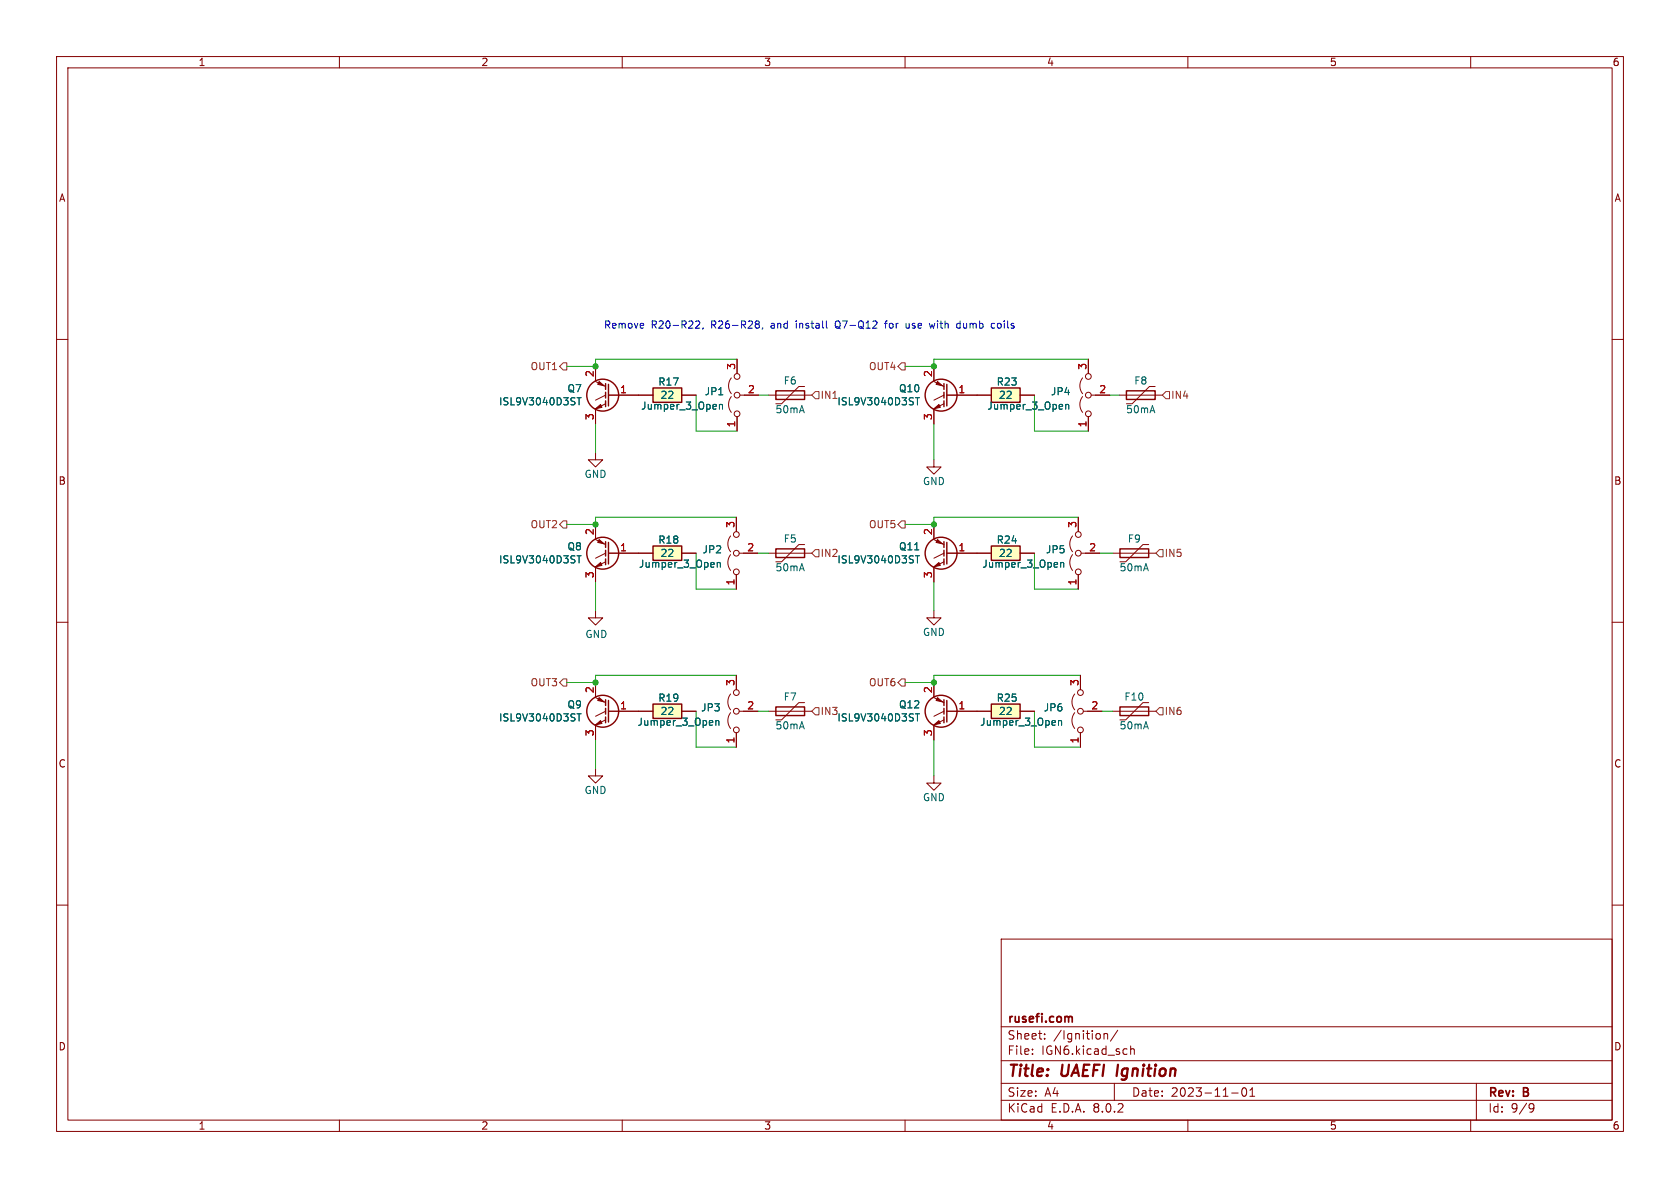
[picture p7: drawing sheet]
<svg xmlns="http://www.w3.org/2000/svg" width="297mm" height="210mm" viewBox="0 0 297 210" stroke-linecap="round" stroke-linejoin="round" font-family="sans-serif">
<g fill="none" stroke="#840000" stroke-width=".18">
<path d="M10 10h277v190h-277zM12 12h273v186h-273zM60 10v2M110 10v2M160 10v2M210 10v2M260 10v2M10 60h2M285 60h2M10 110h2M285 110h2M10 160h2"/>
<path d="M285 160h2M177 166h108v32h-108zM60 198v2M110 198v2M160 198v2M177 194.5h108M177 191.5h108M177 187.5h108M177 181.5h108M182.5 186.3v.1M182.5 185.5v.1M184.7 183.6v.1"/>
<path d="M184.7 182.8v.1M195.2 182.7v1M195.2 182.8l.2-.1 .3 .1 .1 .9M197 191.5v3M197.6 182.1l-1.3 2M199.9 184.9v1.5M199.9 185.5l.2-.1 .4 .1v.9M210 198v2M217.7 193.2h1.2M219.7 192.4l.2-.1a.81 .81 0 0 1 .6 .6 .81 .81 0 0 1-.3 .8l-.2 .1a.81 .81 0 0 1-.3-1.4zM221 193.8h.8M221 192.7l.4-.4v1.5"/>
<path d="M260 198v2M261 191.5v6.5M270.6 195.1l.5 .1a.99 .99 0 0 1-.4 1.4h-.2M271.2 195.7l-.3 .3h-.3"/>
</g>
<path d="M197.6 188.2l-.2 2" fill="none" stroke="#840000" stroke-width=".4"/>
<path d="M189.1 179.7l.4 .1 .1 .1v.8" fill="none" stroke="#840000" stroke-width=".3"/>
<path d="M175.3 68.6h5v2.5h-5z" fill="#ffffc2"/>
<g fill="none" stroke="#840000" stroke-width=".25">
<path d="M175.3 68.6h5v2.5h-5zM107.1 95.8v1M107.1 97.3v1M107.1 98.8v1M107.6 95.9v3.8M107.1 123.7v1M107.1 125.2v1M107.1 126.7v1.1M107.6 123.8v3.8"/>
<circle cx="106.6" cy="97.8" r="2.82"/>
<circle cx="106.6" cy="125.7" r="2.82"/>
</g>
<g fill="none" stroke="#840000" stroke-width=".18">
<path d="M172.7 69.9h2.6M180.3 69.9h2.6M105.3 92.7v2.6M105.3 95.4l1.8 .9M107.1 99.3l-1.8 .9M107.1 97.8l-1.8 .9M107.6 97.8h5.3M105.3 100.3v2.6M105.3 135.9v1.3h1.3l-1.3 1.2-1.3-1.2h1.3M105.3 123.3l1.8 .9M105.3 120.7v2.5M105.3 128.3v2.5"/>
<path d="M107.1 127.3l-1.8 .8M107.1 125.7l-1.8 .9M107.6 125.7h5.3"/>
</g>
<g fill="#840000" stroke="#840000" stroke-width=".18">
<path d="M105.3 128.1l.9-.7 .2 .5z"/>
<path d="M105.9 123.3l.9 .8-1.1-.3z"/>
<path d="M105.3 100.2l.9-.8 .2 .5z"/>
<path d="M105.9 95.4l.9 .7-1.1-.2z"/>
</g>
<path d="M102 98.2h.7M102.4 98.2v1.3M102 126.2h.7M102.4 126.2v1.3" fill="none" stroke="#006464" stroke-width=".18"/>
<path d="M115.4 96.5h5.1v2.6h-5.1z" fill="#ffffc2"/>
<g fill="none" stroke="#840000" stroke-width=".25">
<path d="M107.1 67.8v1M107.1 69.3v1.1M107.1 70.9v1M107.6 67.9v3.9M115.4 96.5h5.1v2.6h-5.1zM198 125h5.1v1.5h-5.1z"/>
<circle cx="106.6" cy="69.8" r="2.82"/>
</g>
<g fill="none" stroke="#840000" stroke-width=".18">
<path d="M105.3 67.4l1.8 .9M105.3 64.8v2.5M105.3 72.4v2.5M107.1 71.4l-1.8 .9M107.1 69.9l-1.8 .8M107.6 69.9h5.3M191.4 70.1a2.26 2.26 0 0 0 0 2.8M191.4 66.8a2.26 2.26 0 0 0 0 2.8M192.4 63.5v2.5M192.4 73.7v2.5M192.9 69.9h3.3M105.3 80v1.3h1.3l-1.3 1.3-1.3-1.3h1.3"/>
<path d="M112.9 97.8h2.5M120.5 97.8h2.6M129.2 98a2.26 2.26 0 0 0 0 2.8M129.2 94.7a2.26 2.26 0 0 0 0 2.8M130.2 91.4v2.6M130.7 97.8h3.3M165.1 81.3v1.3h1.3l-1.3 1.2-1.3-1.2h1.3M105.3 108v1.2h1.3l-1.3 1.3-1.3-1.3h1.3M130.2 101.6v2.5M196.7 125.7h7.6M203.1 124.2h-1l-3.1 3.1h-1"/>
<circle cx="192.4" cy="73.2" r=".51"/>
<circle cx="192.4" cy="69.9" r=".51"/>
<circle cx="192.4" cy="66.5" r=".51"/>
<circle cx="130.2" cy="97.8" r=".51"/>
<circle cx="130.2" cy="94.5" r=".51"/>
<circle cx="130.2" cy="101.1" r=".51"/>
</g>
<path d="M102 70.3h.7M102.4 70.3v1.3M188.4 71.5v.8M188.4 71.6l.2-.1h.3v.8M126.8 99.4v.9M126.8 99.5l.2-.1 .3 .1v.8" fill="none" stroke="#006464" stroke-width=".18"/>
<g fill="#840000" stroke="#840000" stroke-width=".18">
<path d="M105.3 72.3l.9-.8 .2 .5z"/>
<path d="M105.9 67.4l.9 .8-1.1-.3z"/>
</g>
<path d="M175.3 124.5h5v2.5h-5z" fill="#ffffc2"/>
<path d="M199.1 69.1h5.1v1.5h-5.1zM198 97h5.1v1.6h-5.1zM175.3 124.5h5v2.5h-5z" fill="none" stroke="#840000" stroke-width=".25"/>
<g fill="none" stroke="#840000" stroke-width=".18">
<path d="M197.9 69.9h7.6M204.2 68.3h-1l-3 3.1h-1.1M196.7 97.8h7.6M203.1 96.3h-1l-3.1 3h-1M165.1 108v1.2h1.3l-1.3 1.3-1.3-1.3h1.3M191 119.4v2.5M172.7 125.7h2.6M180.3 125.7h2.6M190 126a2.26 2.26 0 0 0 0 2.8M190 122.7a2.26 2.26 0 0 0 0 2.8M191 129.5v2.6M191.5 125.7h3.3"/>
<circle cx="191" cy="125.7" r=".51"/>
<circle cx="191" cy="122.4" r=".51"/>
<circle cx="191" cy="129" r=".51"/>
</g>
<path d="M187.1 127.4v.8M187.1 127.5l.2-.1h.3l.1 .8" fill="none" stroke="#006464" stroke-width=".18"/>
<path d="M175.3 96.5h5v2.6h-5z" fill="#ffffc2"/>
<path d="M175.3 96.5h5v2.6h-5z" fill="none" stroke="#840000" stroke-width=".25"/>
<g fill="none" stroke="#840000" stroke-width=".18">
<path d="M172.7 97.8h2.6M180.3 97.8h2.6M189.6 98a2.26 2.26 0 0 0 0 2.8M189.6 94.7a2.26 2.26 0 0 0 0 2.8M190.6 91.4v2.6M191.1 97.8h3.3M190.6 101.6v2.5M165.1 137.2v1.2h1.3l-1.3 1.3-1.3-1.3h1.3"/>
<circle cx="190.6" cy="97.8" r=".51"/>
<circle cx="190.6" cy="94.5" r=".51"/>
<circle cx="190.6" cy="101.1" r=".51"/>
</g>
<path d="M187.5 99.4v.9M187.5 99.5l.2-.1 .3 .1 .1 .8" fill="none" stroke="#006464" stroke-width=".18"/>
<path d="M115.4 68.6h5.1v2.5h-5.1z" fill="#ffffc2"/>
<path d="M115.4 68.6h5.1v2.5h-5.1zM137.2 69.1h5v1.5h-5z" fill="none" stroke="#840000" stroke-width=".25"/>
<g fill="none" stroke="#840000" stroke-width=".18">
<path d="M112.9 69.9h2.5M120.5 69.9h2.6M129.3 70.1a2.26 2.26 0 0 0 0 2.8M129.3 66.8a2.26 2.26 0 0 0 0 2.8M130.3 63.5v2.5M130.3 73.7v2.5M130.8 69.9h3.3M135.9 69.9h7.6M142.2 68.3h-1l-3 3.1h-1M130.2 119.4v2.5M129.2 126a2.26 2.26 0 0 0 0 2.8M129.2 122.7a2.26 2.26 0 0 0 0 2.8"/>
<path d="M130.2 129.5v2.6M130.7 125.7h3.3"/>
<circle cx="130.3" cy="69.9" r=".51"/>
<circle cx="130.3" cy="66.5" r=".51"/>
<circle cx="130.3" cy="73.2" r=".51"/>
<circle cx="130.2" cy="125.7" r=".51"/>
<circle cx="130.2" cy="122.4" r=".51"/>
<circle cx="130.2" cy="129" r=".51"/>
</g>
<path d="M127.2 71.5v.8M127.2 71.6l.2-.1h.3v.8M126.6 127.4v.8M126.6 127.5l.1-.1h.3l.1 .8" fill="none" stroke="#006464" stroke-width=".18"/>
<path d="M115.4 124.5h5.1v2.5h-5.1z" fill="#ffffc2"/>
<g fill="none" stroke="#840000" stroke-width=".25">
<path d="M166.9 67.8v1M166.9 69.3v1.1M166.9 70.9v1M167.4 67.9v3.9M137.2 97h5v1.6h-5zM166.9 95.8v1M166.9 97.3v1M166.9 98.8v1M167.4 95.9v3.8M115.4 124.5h5.1v2.5h-5.1zM137.2 125h5v1.5h-5zM166.9 123.7v1"/>
<path d="M166.9 125.2v1M166.9 126.7v1.1M167.4 123.8v3.8"/>
<circle cx="166.4" cy="69.8" r="2.82"/>
<circle cx="166.4" cy="97.8" r="2.82"/>
<circle cx="166.4" cy="125.7" r="2.82"/>
</g>
<g fill="none" stroke="#840000" stroke-width=".18">
<path d="M105.3 64.8v2.5M105.3 72.4v2.5M107.6 69.9h7.8M120.5 69.9h2.6M130.3 63.5v2.5M130.3 73.7v2.5M131.6 69.9h2.5M165.1 64.8v2.5M165.1 72.4v2.5M165.1 67.4l1.8 .9M166.9 71.4l-1.8 .9M166.9 69.9l-1.8 .8"/>
<path d="M167.4 69.9h7.9M180.3 69.9h2.6M192.4 63.5v2.5M192.4 73.7v2.5M193.7 69.9h2.5M105.3 92.7v2.6M107.6 97.8h7.8M120.5 97.8h2.6M130.2 91.4v2.6M131.4 97.8h2.6M135.9 97.8h7.6M142.2 96.3h-1l-3 3h-1"/>
<path d="M165.1 92.7v2.6M165.1 95.4l1.8 .9M166.9 99.3l-1.8 .9M166.9 97.8l-1.8 .9M167.4 97.8h7.9M180.3 97.8h2.6M190.6 91.4v2.6M191.9 97.8h2.5M105.3 100.3v2.6M130.2 101.6v2.5M130.2 119.4v2.5M165.1 100.3v2.6"/>
<path d="M190.6 101.6v2.5M191 119.4v2.5M105.3 120.7v2.5M105.3 128.3v2.5M107.6 125.7h7.8M120.5 125.7h2.6M130.2 129.5v2.6M131.4 125.7h2.6M135.9 125.7h7.6M142.2 124.2h-1l-3 3.1h-1M165.1 123.3l1.8 .9M165.1 120.7v2.5"/>
<path d="M165.1 128.3v2.5M166.9 127.3l-1.8 .8M166.9 125.7l-1.8 .9M167.4 125.7h7.9M180.3 125.7h2.6M191 129.5v2.6M192.3 125.7h2.5"/>
</g>
<g fill="#840000" stroke="#840000" stroke-width=".18">
<path d="M165.1 128.1l.9-.7 .2 .5z"/>
<path d="M165.7 123.3l.9 .8-1.1-.3z"/>
<path d="M165.1 72.3l.9-.8 .2 .5z"/>
<path d="M165.7 67.4l.9 .8-1.1-.3z"/>
<path d="M165.1 100.2l.9-.8 .2 .5z"/>
<path d="M165.7 95.4l.9 .7-1.1-.2z"/>
</g>
<g fill="none" stroke="#006464" stroke-width=".18">
<path d="M102 70.3h.7M102.4 70.3v1.3M127.2 71.6l.2-.1h.3v.8M127.2 71.5v.8M161.8 70.3h.8M162.2 70.3v1.3M188.4 71.5v.8M188.4 71.6l.2-.1h.3v.8M102 98.2h.7M102.4 98.2v1.3M126.8 99.4v.9M126.8 99.5l.2-.1 .3 .1v.8"/>
<path d="M161.8 98.2h.8M162.2 98.2v1.3M187.5 99.5l.2-.1 .3 .1 .1 .8M187.5 99.4v.9M102 126.2h.7M102.4 126.2v1.3M126.6 127.4v.8M126.6 127.5l.1-.1h.3l.1 .8M161.8 126.2h.8M162.2 126.2v1.3M187.1 127.5l.2-.1h.3l.1 .8M187.1 127.4v.8"/>
</g>
<path d="M99.6 64.1h.6v1.3h-.6l-.7-.6zM144.1 69.2h.7v1.3h-.7l-.6-.6zM159.4 64.1h.6v1.3h-.6l-.7-.6zM206.1 69.2h.7v1.3h-.7l-.6-.6zM98.9 92.7l.7-.6h.6v1.2h-.6zM144.1 97.2h.7v1.2h-.7l-.6-.6zM159.4 92.1h.6v1.2h-.6l-.7-.6zM205 97.2h.6v1.2h-.6l-.7-.6zM99.6 120h.6v1.3h-.6l-.7-.6zM144.1 125.1h.7v1.3h-.7l-.6-.7zM159.4 120h.6v1.3h-.6l-.7-.6zM205 125.1h.6v1.3h-.6l-.7-.7z" fill="none" stroke="#725600" stroke-width=".18"/>
<g fill="none" stroke="#0000c2" stroke-width=".18">
<path d="M123 56.8l.5-.1 .2 .4-.8 .9h.8M124.3 57.9l-.1 .3M133.8 56.7h.2l.2 .3-.2 .3M133.8 57.3h.2M134 57.3l.2 .2v.3l-.2 .2h-.2M134.8 57.9l-.1 .3M146.1 57.9l.2 .1M147.8 56.8a.9 .9 0 0 0 0 1.1M156.4 57.2h.5M156.9 56.7l-.3 .2v1.1M160.2 57.2v.7l.3 .1 .2-.1M165.3 57.2l-.3 .8-.2-.6-.3 .6"/>
<path d="M169.3 57.9h.4M169.3 57.2h.4M169.7 56.7v1.3M175.5 57.2h.3M175.8 57.9l-.3 .1M176.4 57.3v.6"/>
</g>
<g fill="none" stroke="#009600" stroke-width=".18">
<path d="M105.3 74.9v5.1M123.1 69.9v6.3h7.2M130.3 63.5h-25v1.3h-5.1M134.1 69.9h1.8M165.1 74.9v6.4M182.9 69.9v6.3h9.5M192.4 63.5h-27.3v1.3h-5.1M196.2 69.9h1.7M123.1 97.8v6.3h7.1M130.2 91.4h-24.9v1.3h-5.1M134 97.8h1.9M182.9 97.8v6.3h7.7"/>
<path d="M190.6 91.4h-25.5v1.3h-5.1M194.4 97.8h2.3M105.3 102.9v5.1M130.2 119.4h-24.9v1.3h-5.1M165.1 102.9v5.1M191 119.4h-25.9v1.3h-5.1M105.3 130.8v5.1M123.1 125.7v6.4h7.1M134 125.7h1.9M165.1 130.8v6.4M182.9 125.7v6.4h8.1M194.8 125.7h1.9"/>
</g>
<g fill="#009600" stroke="#009600" stroke-width=".18">
<circle cx="165.1" cy="120.7" r=".46"/>
<circle cx="105.3" cy="120.7" r=".46"/>
<circle cx="165.1" cy="92.7" r=".46"/>
<circle cx="165.1" cy="64.8" r=".46"/>
<circle cx="105.3" cy="92.7" r=".46"/>
<circle cx="105.3" cy="64.8" r=".46"/>
</g>
<g font-size="2.8" fill="#840000">
<text x="178" y="190.9">Title:</text>
<text x="187.7" y="190.9">UAEFI</text>
<text x="198.3" y="190.9">Ignition</text>
</g>
<g font-size="2.1" fill="#840000">
<text x="178" y="184">Sheet:</text>
<text x="178" y="181.2">rusefi.com</text>
<text x="186.2" y="184">/Ignition/</text>
<text x="178" y="186.7">File:</text>
<text x="184.1" y="186.7">IGN6.kicad_sch</text>
<text x="178" y="196.9">KiCad</text>
<text x="178" y="194.1">Size:</text>
<text x="184.7" y="194.1">A4</text>
<text x="185.7" y="196.9">E.D.A.</text>
<text x="193.3" y="196.9">8.0.2</text>
<text x="200" y="194.1">Date:</text>
<text x="207" y="194.1">2023-11-01</text>
<text x="263" y="194.3">Rev:</text>
<text x="263" y="196.9">Id:</text>
<text x="267.1" y="196.9">9/9</text>
<text x="269.4" y="194.3">B</text>
</g>
<g font-size="1.8" fill="#840000">
<text x="35" y="11.9">1</text>
<text x="85" y="11.9">2</text>
<text x="135" y="11.9">3</text>
<text x="185" y="11.9">4</text>
<text x="235" y="11.9">5</text>
<text x="285" y="11.9">6</text>
<text x="10.3" y="35.9">A</text>
<text x="285.3" y="35.9">A</text>
<text x="10.3" y="85.9">B</text>
<text x="285.3" y="85.9">B</text>
<text x="10.3" y="135.9">C</text>
<text x="285.3" y="135.9">C</text>
<text x="10.3" y="185.9">D</text>
<text x="285.3" y="185.9">D</text>
<text x="35" y="199.9">1</text>
<text x="85" y="199.9">2</text>
<text x="135" y="199.9">3</text>
<text x="185" y="199.9">4</text>
<text x="235" y="199.9">5</text>
<text x="285" y="199.9">6</text>
</g>
<g font-size="1.8" fill="#0000c2">
<text x="106.7" y="58.2">Remove</text>
<text x="115.1" y="58.2">R20-R22,</text>
<text x="125.8" y="58.2">R26-R28,</text>
<text x="136.6" y="58.2">and</text>
<text x="141.2" y="58.2">install</text>
<text x="148.3" y="58.2">Q7-Q12</text>
<text x="157.4" y="58.2">for</text>
<text x="161.2" y="58.2">use</text>
<text x="165.6" y="58.2">with</text>
<text x="170.6" y="58.2">dumb</text>
<text x="176.9" y="58.2">coils</text>
</g>
<g font-size="1.8" fill="#725600">
<text x="93.7" y="65.6">OUT1</text>
<text x="153.5" y="65.6">OUT4</text>
<text x="145" y="70.7">IN1</text>
<text x="206.9" y="70.7">IN4</text>
<text x="93.7" y="93.6">OUT2</text>
<text x="153.5" y="93.6">OUT5</text>
<text x="145" y="98.7">IN2</text>
<text x="205.8" y="98.7">IN5</text>
<text x="93.7" y="121.5">OUT3</text>
<text x="153.5" y="121.5">OUT6</text>
<text x="145" y="126.6">IN3</text>
<text x="205.8" y="126.6">IN6</text>
</g>
<g font-size="1.8" fill="#a90000">
<text x="130" y="65.5" transform="rotate(-90 130 65.5)">3</text>
<text x="192.2" y="65.5" transform="rotate(-90 192.2 65.5)">3</text>
<text x="105" y="66.7" transform="rotate(-90 105 66.7)">2</text>
<text x="109.5" y="69.6">1</text>
<text x="132.1" y="69.6">2</text>
<text x="164.8" y="66.7" transform="rotate(-90 164.8 66.7)">2</text>
<text x="169.3" y="69.6">1</text>
<text x="194.2" y="69.6">2</text>
<text x="105" y="74.4" transform="rotate(-90 105 74.4)">3</text>
<text x="130" y="75.6" transform="rotate(-90 130 75.6)">1</text>
<text x="164.8" y="74.4" transform="rotate(-90 164.8 74.4)">3</text>
<text x="192.2" y="75.6" transform="rotate(-90 192.2 75.6)">1</text>
<text x="105" y="94.7" transform="rotate(-90 105 94.7)">2</text>
<text x="129.9" y="93.4" transform="rotate(-90 129.9 93.4)">3</text>
<text x="164.8" y="94.7" transform="rotate(-90 164.8 94.7)">2</text>
<text x="190.4" y="93.4" transform="rotate(-90 190.4 93.4)">3</text>
<text x="109.5" y="97.5">1</text>
<text x="132" y="97.5">2</text>
<text x="169.3" y="97.5">1</text>
<text x="192.5" y="97.5">2</text>
<text x="105" y="102.3" transform="rotate(-90 105 102.3)">3</text>
<text x="129.9" y="103.6" transform="rotate(-90 129.9 103.6)">1</text>
<text x="164.8" y="102.3" transform="rotate(-90 164.8 102.3)">3</text>
<text x="190.4" y="103.6" transform="rotate(-90 190.4 103.6)">1</text>
<text x="105" y="122.6" transform="rotate(-90 105 122.6)">2</text>
<text x="109.5" y="125.5">1</text>
<text x="129.9" y="121.4" transform="rotate(-90 129.9 121.4)">3</text>
<text x="132" y="125.5">2</text>
<text x="164.8" y="122.6" transform="rotate(-90 164.8 122.6)">2</text>
<text x="169.3" y="125.5">1</text>
<text x="190.8" y="121.4" transform="rotate(-90 190.8 121.4)">3</text>
<text x="192.8" y="125.5">2</text>
<text x="105" y="130.2" transform="rotate(-90 105 130.2)">3</text>
<text x="129.9" y="131.5" transform="rotate(-90 129.9 131.5)">1</text>
<text x="164.8" y="130.2" transform="rotate(-90 164.8 130.2)">3</text>
<text x="190.8" y="131.5" transform="rotate(-90 190.8 131.5)">1</text>
</g>
<g font-size="1.8" fill="#006464">
<text x="88.1" y="71.9">ISL9V3040D3ST</text>
<text x="100.2" y="69.5">Q7</text>
<text x="116.3" y="68.4">R17</text>
<text x="116.7" y="70.7">22</text>
<text x="124.5" y="70.1">JP1</text>
<text x="138.4" y="68.2">F6</text>
<text x="147.9" y="71.9">ISL9V3040D3ST</text>
<text x="158.8" y="69.5">Q10</text>
<text x="176.1" y="68.4">R23</text>
<text x="176.5" y="70.7">22</text>
<text x="185.7" y="70.1">JP4</text>
<text x="200.4" y="68.2">F8</text>
<text x="113.2" y="72.6">Jumper_3_Open</text>
<text x="137" y="73.3">50mA</text>
<text x="174.4" y="72.6">Jumper_3_Open</text>
<text x="199" y="73.3">50mA</text>
<text x="103.2" y="84.7">GND</text>
<text x="163.1" y="86">GND</text>
<text x="88.1" y="99.8">ISL9V3040D3ST</text>
<text x="100.2" y="97.5">Q8</text>
<text x="112.9" y="100.6">Jumper_3_Open</text>
<text x="116.3" y="96.3">R18</text>
<text x="116.7" y="98.7">22</text>
<text x="124.1" y="98">JP2</text>
<text x="137" y="101.2">50mA</text>
<text x="138.4" y="96.1">F5</text>
<text x="147.9" y="99.8">ISL9V3040D3ST</text>
<text x="158.8" y="97.5">Q11</text>
<text x="173.6" y="100.6">Jumper_3_Open</text>
<text x="176.1" y="96.3">R24</text>
<text x="176.5" y="98.7">22</text>
<text x="184.8" y="98">JP5</text>
<text x="197.8" y="101.2">50mA</text>
<text x="199.3" y="96.1">F9</text>
<text x="103.4" y="113">GND</text>
<text x="163.1" y="112.6">GND</text>
<text x="100.2" y="125.4">Q9</text>
<text x="116.3" y="124.2">R19</text>
<text x="123.8" y="126">JP3</text>
<text x="138.4" y="124.1">F7</text>
<text x="158.8" y="125.4">Q12</text>
<text x="176.1" y="124.2">R25</text>
<text x="184.4" y="126">JP6</text>
<text x="198.7" y="124.1">F10</text>
<text x="88.1" y="127.7">ISL9V3040D3ST</text>
<text x="112.6" y="128.5">Jumper_3_Open</text>
<text x="116.7" y="126.6">22</text>
<text x="137" y="129.1">50mA</text>
<text x="147.9" y="127.7">ISL9V3040D3ST</text>
<text x="173.2" y="128.5">Jumper_3_Open</text>
<text x="176.5" y="126.6">22</text>
<text x="197.8" y="129.1">50mA</text>
<text x="103.2" y="140.6">GND</text>
<text x="163.1" y="141.8">GND</text>
</g>
</svg>
